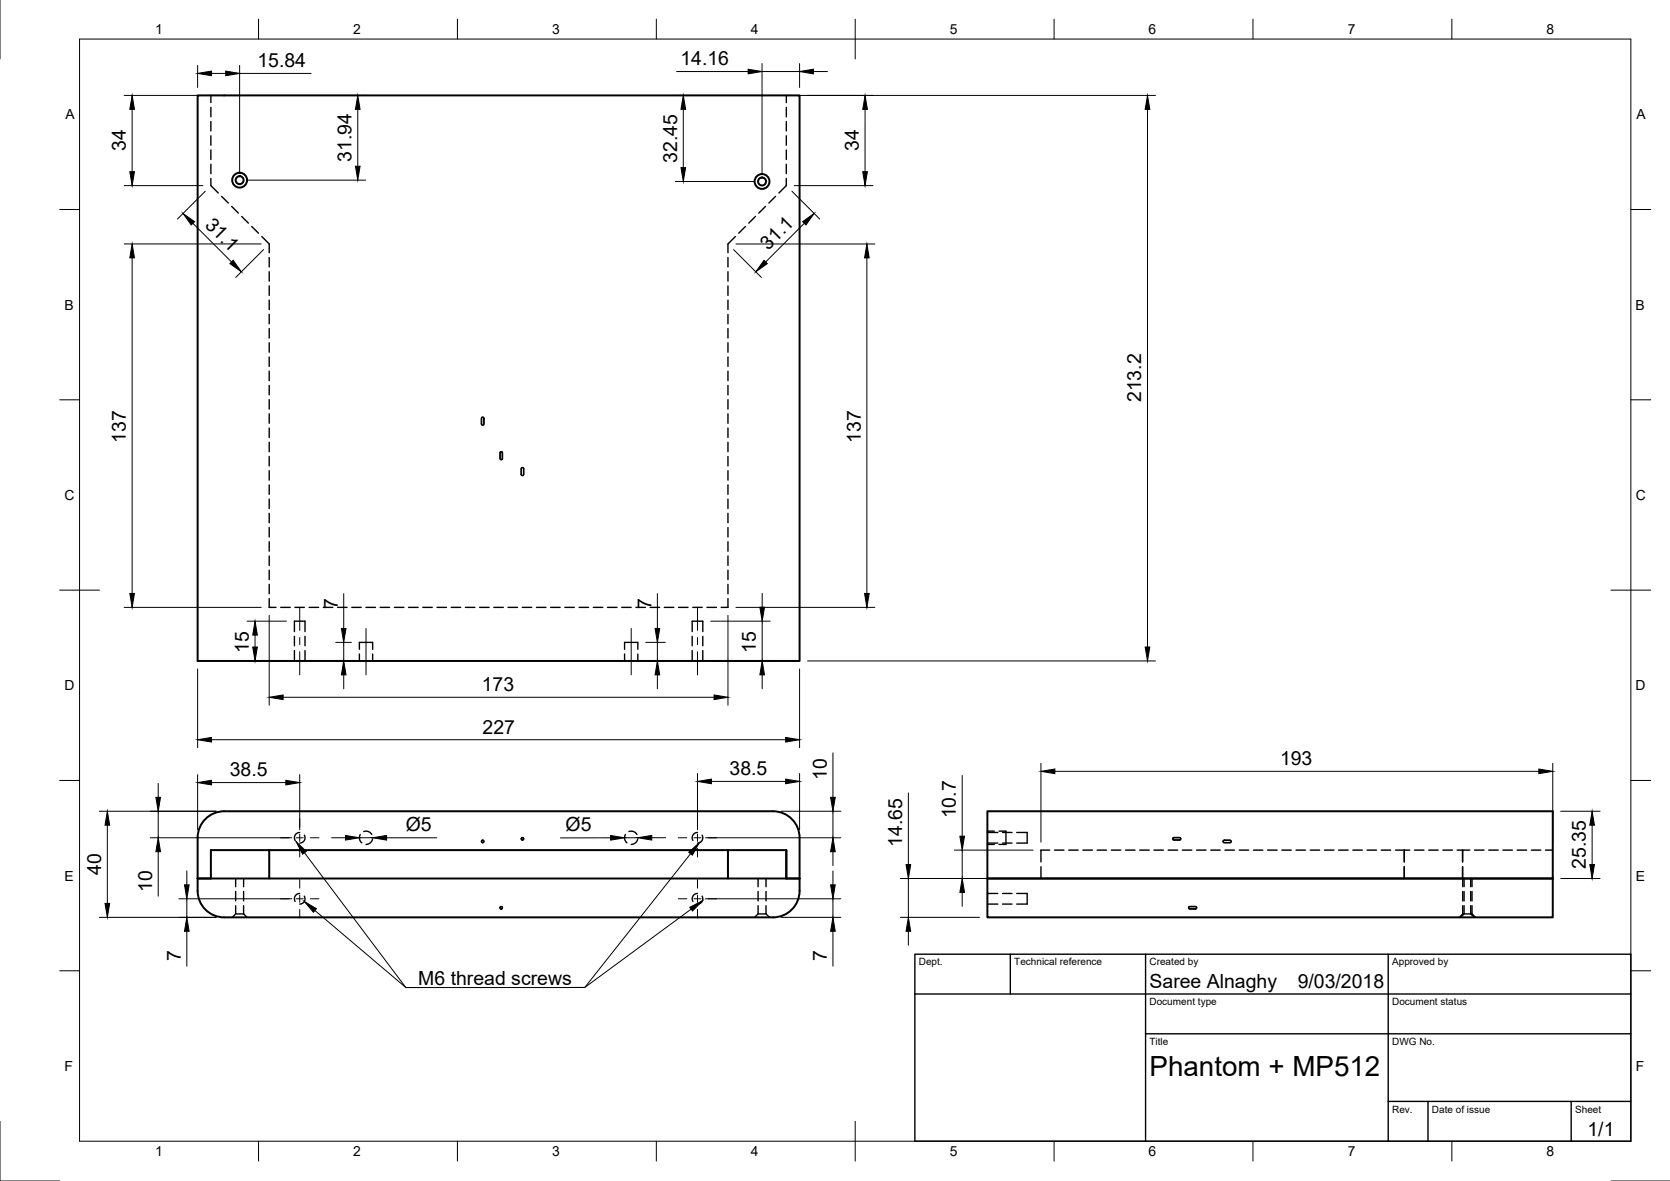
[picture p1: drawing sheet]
<svg xmlns="http://www.w3.org/2000/svg" width="420mm" height="297mm" viewBox="0 0 420 297" stroke-linecap="round" stroke-linejoin="round" font-family="sans-serif">
<!-- layer: Hidden -->
<g fill="none" stroke="#000" stroke-width=".35">
<path d="M53.1 24v1.8M53.1 27v2.4M53.1 30.6v2.4M53.1 34.2v2.3M53.1 37.7v2.4M197.8 37.7v2.4M197.8 34.2v2.3M197.8 30.6v2.4M197.8 24v1.8M197.8 27v2.4M53.1 41.3v2.4M53.1 44.9v1.8l1.8 1.8"/>
<path d="M55.8 49.4l1.6 1.7M58.3 51.9l1.7 1.7M60.8 54.4l1.7 1.7M63.3 57l1.7 1.7M65.9 59.5l1.8 1.9v2.2M185 59.5l-1.9 1.9v2.2M187.5 57l-1.6 1.7M190.1 54.4l-1.7 1.7M192.6 51.9l-1.7 1.7M195.1 49.4l-1.7 1.7M197.8 44.9v1.8l-1.8 1.8M197.8 41.3v2.4"/>
<path d="M67.7 64.8v2.3M67.7 68.3v2.4M67.7 71.9v2.4M67.7 75.5v2.4M67.7 79.1v2.3M183.1 64.8v2.3M183.1 68.3v2.4M183.1 71.9v2.4M183.1 75.5v2.4M183.1 79.1v2.3M67.7 82.6v2.4M67.7 86.2v2.4"/>
<path d="M67.7 89.8v2.4M67.7 93.4v2.3M67.7 96.9v2.4M183.1 82.6v2.4M183.1 86.2v2.4M183.1 89.8v2.4M183.1 93.4v2.3M183.1 96.9v2.4M67.7 100.5v2.4M67.7 104.1v2.4M67.7 107.7v2.3M67.7 111.2v2.4"/>
<path d="M67.7 114.8v2.4M67.7 118.4v2.4M121.2 105l.3-.1 .2 .3v1.5l-.2 .2-.4-.2zM125.9 113.7l.3-.1 .2 .3v1.4l-.2 .3-.4-.3zM131.2 117.7l.3-.1 .2 .3v1.4l-.2 .3-.4-.3zM183.1 100.5v2.4M183.1 104.1v2.4M183.1 107.7v2.3M183.1 111.2v2.4M183.1 114.8v2.4M183.1 118.4v2.4M67.7 122v2.3"/>
<path d="M67.7 125.5v2.4M67.7 129.1v2.4M67.7 132.7v2.4M67.7 136.3v2.3M67.7 139.8v2.4M183.1 122v2.3M183.1 125.5v2.4M183.1 129.1v2.4M183.1 132.7v2.4M183.1 136.3v2.3M183.1 139.8v2.4M67.7 150.6v2.2h1.7"/>
<path d="M67.7 143.4v2.4M67.7 147v2.4M70.6 152.8h2.4M74.1 158.9v-2.7h2.6v2.7M74.2 152.8h2.4M77.8 152.8h2.4M81.4 152.8h2.3M84.9 152.8h2.4M88.5 152.8h2.4M92.1 152.8h2.4M95.7 152.8h2.3M99.2 152.8h2.4"/>
<path d="M102.8 152.8h2.4M106.4 152.8h2.4M109.9 152.8h2.4M113.5 152.8h2.4M117.1 152.8h2.4M120.7 152.8h2.4M124.2 152.8h2.4M127.8 152.8h2.4M131.4 152.8h2.4M135 152.8h2.4M138.5 152.8h2.4M142.1 152.8h2.4"/>
<path d="M145.7 152.8h2.4M149.3 152.8h2.4M152.8 152.8h2.4M156.4 152.8h2.4M160 152.8h2.4M163.6 152.8h2.4M167.1 152.8h2.4M170.7 152.8h2.4M174.1 158.9v-2.7h2.7v2.7M174.3 152.8h2.4M177.9 152.8h2.3M183.1 143.4v2.4"/>
<path d="M183.1 147v2.4M183.1 150.6v2.2h-1.7M74.1 160v2.4M74.1 163.6v2.6M76.7 160v2.4M76.7 163.6v2.6M90.4 163.3v-1.7h3.4v1.7M90.4 164.5v1.7M93.8 164.5v1.7M157.1 163.3v-1.7h3.4v1.7M157.1 164.5v1.7M160.5 164.5v1.7"/>
<path d="M174.1 160v2.4M174.1 163.6v2.6M176.8 160v2.4M176.8 163.6v2.6M75.4 209.4l-.6 .1-.5 .5-.2 .7 .2 .7M76.6 210l.1 .7-.1 .6-.5 .6-.7 .1M90.6 209.9l-.2 1.1 .6 1M91.5 209.1l1.2 .1 .8 .7M93.7 211l-.5 1-1.1 .4M157.4 209.9l-.2 1.1 .5 1M158.2 209.1l1.2 .1 .8 .7M160.4 211l-.5 1-1.1 .4"/>
<path d="M175.5 209.4l-.7 .1-.5 .5-.2 .7 .2 .7M176.6 210l.2 .7-.1 .6-.5 .6-.7 .1M248.4 209h1.8M248.4 212.4h1.8M248.4 209.4h2.6M248.4 212h2.6M251.3 209h1.8v3.4h-1.8M252.2 209.4h2.4M252.2 212h2.4M255.8 209.4h2.6v2.6h-2.6M261.9 218v3M264.1 213.8h-2.2v3"/>
<path d="M265.3 213.8h2.4M268.9 213.8h2.4M272.5 213.8h2.3M276 213.8h2.4M279.6 213.8h2.4M283.2 213.8h2.4M286.7 213.8h2.4M290.3 213.8h2.4M293.9 213.8h2.4M295.1 210.7h1.7l.3 .3-.3 .3h-1.5l-.2-.2zM297.5 213.8h2.4M301 213.8h2.4"/>
<path d="M304.6 213.8h2.4M307.8 211.4l1.7-.1 .2 .4-.2 .2h-1.5l-.3-.2zM308.2 213.8h2.4M311.8 213.8h2.4M315.3 213.8h2.4M318.9 213.8h2.4M322.5 213.8h2.4M326.1 213.8h2.4M329.6 213.8h2.4M333.2 213.8h2.4M336.8 213.8h2.4M340.4 213.8h2.4"/>
<path d="M343.9 213.8h2.4M347.5 213.8h2.4M351.1 213.8h3.6M353.3 213.8v3M353.3 218v3M355.9 213.8h2.4M359.4 213.8h2.4M363 213.8h2.4M366.6 213.8h1.4v3v-3h1.8M368 218v3M371 213.8h2.4M374.6 213.8h2.3"/>
<path d="M378.1 213.8h2.4M381.7 213.8h2.4M385.3 213.8h2.4M388.9 213.8h1.8M59.3 229.9h2M59.3 227.8v2.1l-.9 .8M59.3 221v2M59.3 224.2v2.4M61.3 229.9l.9 .8M61.3 221v2M61.3 224.2v2.4M61.3 227.8v2.1"/>
<path d="M75.4 224.7l-.6 .2-.5 .5-.2 .7 .2 .6M76.6 225.4l.1 .6-.1 .7-.5 .5-.7 .2M175.5 224.7l-.7 .2-.5 .5-.2 .7 .2 .6M176.6 225.4l.2 .7-.1 .6-.5 .5-.7 .2M190.7 229.9h2M190.7 227.8v2.1l-.8 .8M190.7 221v2M190.7 224.2v2.4M192.7 229.9l.9 .8M192.7 221v2M192.7 224.2v2.4M192.7 227.8v2.1"/>
<path d="M248.4 224.7h2.6M248.4 227.4h2.6M252.2 224.7h2.4M252.2 227.4h2.4M255.8 224.7h2.6v2.7h-2.6M299.2 228.1l1.6-.1 .3 .4-.3 .2h-1.5l-.2-.2zM368 229.9h2.3M368 227.8v2.1l-.9 .8M368 221v2M368 224.2v2.4M368.3 227.8v2.1l-.8 .8M368.3 221v2"/>
<path d="M368.3 224.2v2.4M370 227.8v2.1l.9 .8M370 221v2M370 224.2v2.4M370.3 229.9l.9 .8M370.3 221v2M370.3 224.2v2.4M370.3 227.8v2.1"/>
<circle cx="121.4" cy="211.6" r=".3"/>
<circle cx="131.4" cy="211" r=".3"/>
<circle cx="126.1" cy="228.3" r=".3"/>
</g>
<!-- layer: Visible -->
<g fill="none" stroke="#000" stroke-width=".5">
<path d="M49.7 24h151.5v142.2h-151.5zM51.4 206.3a6.7 6.7 0 0 1 5-2.3h138.1a6.7 6.7 0 0 1 6.7 6.7v13.4a6.7 6.7 0 0 1-6.7 6.6h-138.1a6.7 6.7 0 0 1-6.7-6.6v-13.4a6.6 6.6 0 0 1 1.7-4.4zM67.7 213.8v7.2M183.1 213.8v7.2M49.7 221h151.5M53.1 221v-7.2h144.7v7.2M248.4 221v9.7h142.3v-9.7M248.4 221v-17h142.3v17M248.4 221h142.3"/>
<circle cx="60.3" cy="45.3" r="1"/>
<circle cx="60.3" cy="45.3" r="1.87"/>
<circle cx="191.7" cy="45.6" r="1"/>
<circle cx="191.7" cy="45.6" r="1.87"/>
</g>
<!-- layer: Border -->
<g fill="none" stroke="#000" stroke-width=".25">
<path d="M0 0v14.8M20 9.8h390.3v277.2h-390.3zM65 4.8v5M115.1 4.8v5M165.1 4.8v5M215.2 4.8v10M265.2 4.8v5M315.2 4.8v5M365.3 4.8v5M15 52.7h5M410.3 52.7h5M15 100.6h5"/>
<path d="M410.3 100.6h5M15 148.4h10M405.3 148.4h10M15 196.3h5M410.3 196.3h5M15 244.2h5M410.3 244.2h5M0 282v15h15M65 287v5M115.1 287v5M165.1 287v5M215.2 282v10"/>
<path d="M265.2 287v5M315.2 287v5M365.3 287v5M405.3 297h14.9"/>
</g>
<!-- layer: TitleBlock -->
<path d="M230.2 240h180.1v47h-180.1zM254.2 240v10M288.2 240v47M349.3 240v47M230.2 250h180.1M288.2 260h122.1M349.3 277h61M359.3 277v10M395.3 277v10" fill="none" stroke="#000" stroke-width=".35"/>
<!-- layer: Dimensions -->
<g fill="none" stroke="#000" stroke-width=".25">
<path d="M49.7 16.5v5.5M53.2 18.5h3.6M60.3 16.5v26.8M60.3 18.5h18M170.2 18h18M191.7 16v27.6M191.7 18h9.5M201.2 16v6M204.7 18h3.5M31.2 24h19.9M33.2 27.5v15.7M51.7 24h40.3"/>
<path d="M90 27.5v14.3M169.9 24h29.3M171.9 27.5v14.6M217.6 27.5v15.7M288.7 27.5v135.2M290.7 24h-90.9M31.2 46.7h19.9M48.5 56.2l9.7 9.7M51.6 48.1l-7 7M62.3 45.3h29.7M169.9 45.6h19.8M199.2 48.1l7 7"/>
<path d="M199.8 46.7h19.8M202.4 56.2l-9.8 9.7M31.2 61.4h34.5M33.2 64.9v84.4M66.3 62.8l-7 7M184.6 62.8l7 7M185.2 61.4h34.9M218.1 64.9v84.4M31.2 152.8h34.5M62.2 156.2h9.9M64.2 159.7v3M67.7 154.8v22.6"/>
<path d="M86.5 149.3v8.8M165.4 149.3v8.8M178.8 156.2h15M183.1 154.8v22.6M185.2 152.8h34.9M191.8 149.2v3.5M191.8 156.2v10M49.7 168.2v19.9M62.2 166.2h9.9M71.2 175.4h108.4M84.5 166.2h3.9M84.5 161.6h3.9"/>
<path d="M86.5 161.6v4.6M86.5 169.7v3.5M162.5 166.2h4.9M162.5 161.6h4.9M165.4 161.6v4.6M165.4 169.7v3.5M178.8 166.2h15M191.8 169.7v3.5M201.2 168.2v19.9M203.2 166.2h87.5M39.8 197v3.5M49.7 194.8v13.9"/>
<path d="M53.2 186.1h144.5M53.2 196.8h18.7M75.4 194.8v13.9M175.5 194.5v14.2M179 196.5h18.7M201.2 194.5v14.2M209.6 189.4v11.1M228.5 199.4v18.1M242.1 195v15.3M261.9 192v19.8M265.4 194h121.8M390.7 192v19.8"/>
<path d="M25 204h29.4M27 207.5v19.7M37.8 210.7h35.6M39.8 204v6.7M39.8 214.2v11.2M47 219.1v3.5M83.4 210.7h3.5M90.4 210.7h3.4M97.3 210.7h12.6M153.6 210.7h-12.6M160.5 210.7h-3.4M167.5 210.7h-3.5"/>
<path d="M177.5 210.7h34.1M196.5 204h15.1M209.6 204v6.7M209.6 214.2v3.5M209.6 219.1v3.5M240.1 213.8h19.8M242.1 213.8v7.2M392.7 204h9.9M400.6 207.5v10M25 230.7h29.4M45 226.1h28.4M47 226.1v4.6"/>
<path d="M47 234.2v8.8M177.5 226.1h34.1M196.5 230.7h15.1M209.6 226.1v4.6M209.6 234.2v8.8M226.5 221h33.4M226.5 230.7h19.9M228.5 221v9.7M228.5 234.2v3.5M242.1 224.5v3.5M392.7 221h9.9"/>
</g>
<g fill="#000" stroke="#000" stroke-width=".25">
<path d="M49.7 18.5l3.5-.6v1.1zM56.8 17.9l3.5 .6-3.5 .5zM188.2 17.4l3.5 .6-3.5 .6zM201.2 18l3.5-.6v1.2zM33.2 24l.6 3.5h-1.1zM90 24l.6 3.5h-1.2zM171.9 24l.6 3.5h-1.2zM217.6 24l.6 3.5h-1.1zM288.7 24l.6 3.5h-1.2zM32.7 43.2h1.1l-.6 3.5zM46.1 53.7l2.8 2.1-.8 .8zM89.4 41.8h1.2l-.6 3.5z"/>
<path d="M171.3 42.1h1.2l-.6 3.5zM201.9 55.8l2.9-2.1-2 2.9zM217.1 43.2h1.1l-.6 3.5zM33.2 61.4l.6 3.5h-1.1zM57.8 66.3l.9-.8 2 2.9zM192.2 65.5l.8 .8-2.8 2.1zM218.1 61.4l.6 3.5h-1.2zM32.7 149.3h1.1l-.6 3.5zM64.2 156.2l.6 3.5h-1.2zM85.9 158.1h1.2l-.6 3.5zM164.8 158.1h1.2l-.6 3.5zM191.2 152.7h1.1l-.5 3.5z"/>
<path d="M217.5 149.3h1.2l-.6 3.5zM63.6 162.7h1.2l-.6 3.5zM67.7 175.4l3.5-.6v1.2zM86.5 166.2l.6 3.5h-1.2zM165.4 166.2l.6 3.5h-1.2zM179.6 174.8l3.5 .6-3.5 .6zM191.8 166.2l.5 3.5h-1.1zM288.1 162.7h1.2l-.6 3.5zM49.7 186.1l3.5-.6v1.1zM49.7 196.8l3.5-.5v1.1zM71.9 196.3l3.5 .5-3.5 .6zM175.5 196.5l3.5-.5v1.1z"/>
<path d="M197.7 185.5l3.5 .6-3.5 .5zM197.7 196l3.5 .5-3.5 .6zM261.9 194l3.5-.6v1.2zM387.2 193.4l3.5 .6-3.5 .6zM27 204l.6 3.5h-1.2zM39.2 200.5h1.2l-.6 3.5zM39.8 210.7l.6 3.5h-1.2zM86.9 210.1l3.5 .6-3.5 .6zM93.8 210.7l3.5-.6v1.2zM153.6 210.1l3.5 .6-3.5 .6zM160.5 210.7l3.5-.6v1.2zM209.6 210.7l.5 3.5h-1.1z"/>
<path d="M209 200.5h1.1l-.5 3.5zM228 217.5h1.1l-.6 3.5zM241.5 210.3h1.2l-.6 3.5zM400.6 204l.6 3.5h-1.2zM400 217.5h1.2l-.6 3.5zM26.4 227.2h1.2l-.6 3.5zM46.4 222.6h1.2l-.6 3.5zM47 230.7l.6 3.5h-1.2zM209 222.6h1.1l-.5 3.5zM209.6 230.7l.5 3.5h-1.1zM228.5 230.7l.6 3.5h-1.1zM242.1 221l.6 3.5h-1.2z"/>
</g>
<!-- layer: Center Lines -->
<g fill="none" stroke="#000" stroke-width=".25">
<path d="M75.4 152.7v5.9M92.1 158.1v11.6M158.8 158.1v11.6M175.5 152.7v5.9M75.4 160.3v1.8M75.4 163.9v5.8M175.5 160.3v1.8M175.5 163.9v5.8M70.6 210.7h2.1M74.5 210.7h1.8M75.4 205.9v2.1M75.4 209.8v1.8"/>
<path d="M75.4 213.4v2.2M78.1 210.7h2.1M170.6 210.7h2.2M174.6 210.7h1.8M175.5 205.9v2.1M175.5 209.8v1.8M175.5 213.4v2.2M178.2 210.7h2.1M70.6 226.1h2.1M74.5 226.1h1.8M75.4 221.2v2.2M75.4 225.2v1.8"/>
<path d="M75.4 228.7v2.2M78.1 226.1h2.1M170.6 226.1h2.2M174.6 226.1h1.8M175.5 221.2v2.2M175.5 225.2v1.8M175.5 228.7v2.2M178.2 226.1h2.1"/>
</g>
<!-- layer: Annotations -->
<path d="M74.5 211.7l2.6 2.4-1 .7zM173.3 214.4l2.6-2.4-1.7 3.1zM76.6 226.7l3 1.9-.7 .8zM173.5 228.2l3.2-1.6-2.5 2.5z" fill="#000" stroke="#000" stroke-width=".25"/>
<path d="M76.6 214.5l25.5 33.9h41.6M173.7 214.7l-26.6 33.7h-3.5h3.5l26.8-19.7M79.2 229l22.9 19.4h3.5" fill="none" stroke="#000" stroke-width=".25"/>
<text font-size="7" x="289.2" y="270.5">Phantom + MP512</text>
<g font-size="4.9">
<text x="64.8" y="16.9">15.84</text>
<text x="171.2" y="16.4">14.16</text>
<text x="31.7" y="38" transform="rotate(-90 31.7 38)">34</text>
<text x="88.4" y="40.8" transform="rotate(-90 88.4 40.8)">31.94</text>
<text x="170.3" y="41" transform="rotate(-90 170.3 41)">32.45</text>
<text x="216.1" y="38.1" transform="rotate(-90 216.1 38.1)">34</text>
<text x="51.4" y="56.8" transform="rotate(45 51.4 56.8)">31.1</text>
<text x="193.3" y="63" transform="rotate(-45 193.3 63)">31.1</text>
<text x="287.1" y="101.2" transform="rotate(-90 287.1 101.2)">213.2</text>
<text x="31.7" y="111.3" transform="rotate(-90 31.7 111.3)">137</text>
<text x="216.5" y="111.3" transform="rotate(-90 216.5 111.3)">137</text>
<text x="85" y="153.3" transform="rotate(-90 85 153.3)">7</text>
<text x="163.9" y="153.3" transform="rotate(-90 163.9 153.3)">7</text>
<text x="62.6" y="164.1" transform="rotate(-90 62.6 164.1)">15</text>
<text x="190.2" y="164.1" transform="rotate(-90 190.2 164.1)">15</text>
<text x="121.2" y="173.8">173</text>
<text x="121.4" y="184.6">227</text>
<text x="57.8" y="195.3">38.5</text>
<text x="183.6" y="195">38.5</text>
<text x="208" y="196.1" transform="rotate(-90 208 196.1)">10</text>
<text x="322" y="192.4">193</text>
<text x="102.1" y="209.1">Ø5</text>
<text x="142.3" y="209.1">Ø5</text>
<text x="240.5" y="205.8" transform="rotate(-90 240.5 205.8)">10.7</text>
<text x="227" y="213" transform="rotate(-90 227 213)">14.65</text>
<text x="25.4" y="220" transform="rotate(-90 25.4 220)">40</text>
<text x="399" y="218.6" transform="rotate(-90 399 218.6)">25.35</text>
<text x="38.2" y="224.4" transform="rotate(-90 38.2 224.4)">10</text>
<text x="45.5" y="241.7" transform="rotate(-90 45.5 241.7)">7</text>
<text x="208.1" y="241.7" transform="rotate(-90 208.1 241.7)">7</text>
<text x="105.2" y="247.7">M6 thread screws</text>
<text x="289.2" y="248.5">Saree Alnaghy</text>
<text x="326.5" y="248.5">9/03/2018</text>
<text x="399.4" y="285.7">1/1</text>
</g>
<g font-size="3.5">
<text x="39" y="8.6">1</text>
<text x="88.9" y="8.6">2</text>
<text x="138.9" y="8.6">3</text>
<text x="188.9" y="8.6">4</text>
<text x="239" y="8.6">5</text>
<text x="289" y="8.6">6</text>
<text x="339.1" y="8.6">7</text>
<text x="389.1" y="8.6">8</text>
<text x="16.4" y="30">A</text>
<text x="411.7" y="30">A</text>
<text x="16.2" y="77.9">B</text>
<text x="411.5" y="77.9">B</text>
<text x="16.3" y="125.7">C</text>
<text x="411.6" y="125.7">C</text>
<text x="16.2" y="173.6">D</text>
<text x="411.5" y="173.6">D</text>
<text x="16.3" y="221.5">E</text>
<text x="411.6" y="221.5">E</text>
<text x="16.3" y="269.4">F</text>
<text x="411.6" y="269.4">F</text>
<text x="39" y="290.8">1</text>
<text x="88.9" y="290.8">2</text>
<text x="138.9" y="290.8">3</text>
<text x="188.9" y="290.8">4</text>
<text x="239" y="290.8">5</text>
<text x="289" y="290.8">6</text>
<text x="339.1" y="290.8">7</text>
<text x="389.1" y="290.8">8</text>
</g>
<g font-size="2.5">
<text x="231.2" y="242.8">Dept.</text>
<text x="255.2" y="242.8">Technical reference</text>
<text x="289.2" y="242.8">Created by</text>
<text x="350.3" y="242.8">Approved by</text>
<text x="289.2" y="252.8">Document type</text>
<text x="350.3" y="252.8">Document status</text>
<text x="289.2" y="262.8">Title</text>
<text x="350.3" y="262.8">DWG No.</text>
<text x="350.3" y="279.8">Rev.</text>
<text x="360.3" y="279.8">Date of issue</text>
<text x="396.3" y="279.8">Sheet</text>
</g>
</svg>
